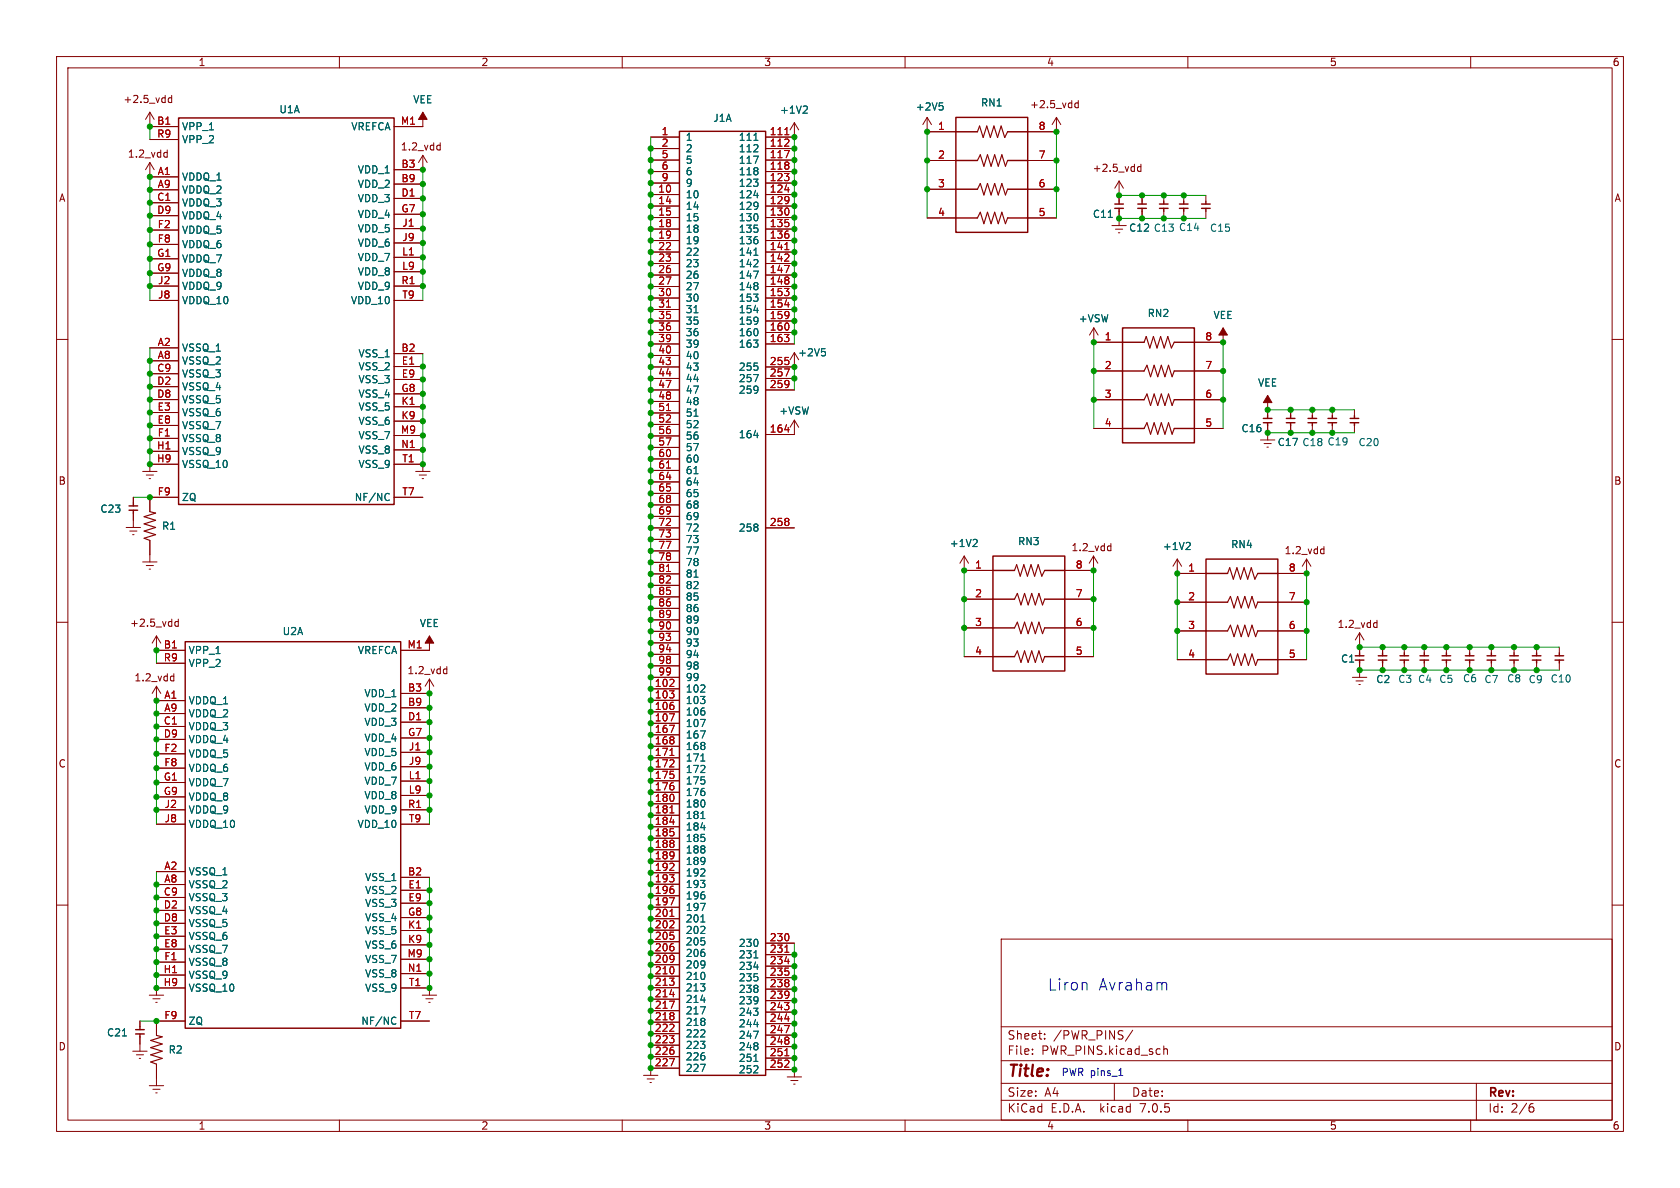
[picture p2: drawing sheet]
<svg xmlns="http://www.w3.org/2000/svg" width="297mm" height="210mm" viewBox="0 0 297 210" stroke-linecap="round" stroke-linejoin="round" font-family="sans-serif">
<g fill="none" stroke="#840000" stroke-width=".18">
<path d="M10 10h277v190h-277zM12 12h273v186h-273zM26.5 19.8v2.6h5.1M26.5 19.8l-.8 1.3M26.5 19.8l.8 1.3M30.4 16.9v1.2M30.4 17.3h-.4l-.3 .2 .2 .6h.5M60 10v2M74.8 19.8v2.6h-5.1M110 10v2M160 10v2M190.6 17.8v1.2"/>
<path d="M190.6 18.3l-.3-.1-.3 .2 .1 .6h.5M210 10v2M260 10v2M26.5 28.7v2.6h5.1M26.5 28.7l-.8 1.3M26.5 28.7l.8 1.3M26.5 33.6h5.1M26.5 35.8h5.1M26.5 38.1h5.1M26.5 24.7h5.1M29.2 26.9l.4 .1M29.6 26.5v1.3"/>
<path d="M29.6 27.7l-.4 .1M69.7 32.5h5.1M69.7 35.1h5.1M69.7 37.9h5.1M74.8 27.5v2.5h-5.1M74.8 27.5l-.8 1.2M74.8 27.5l.7 1.2M77.5 25.7h.3M77.8 25.2v1.3M77.8 26.5h-.3M115 24.2h5.1M115 34.4h5.1"/>
<path d="M115 26.3h5.1M115 28.3h5.1M115 30.3h5.1M115 32.4h5.1M115 36.4h5.1M115 38.5h5.1M135.4 34.4h5M135.4 26.3h5M135.4 28.3h5M135.4 30.3h5M135.4 32.4h5M135.4 36.4h5"/>
<path d="M135.4 38.5h5M140.4 21.7v2.5h-5M140.4 21.7l-.7 1.3M140.4 21.7l.8 1.3M163.9 20.8v2.5h5.1M163.9 28.4h5.1M163.9 33.5h5.1M163.9 38.5h5.1M163.9 20.8l-.8 1.2M163.9 20.8l.8 1.2M181.7 28.4h5.1M181.7 33.5h5.1"/>
<path d="M181.7 38.5h5.1M186.8 20.8v2.5h-5.1M186.8 20.8l-.8 1.2M186.8 20.8l.7 1.2M196.6 39.9h2.5M197.8 32v3.5M197.8 37.3v2.6M197.8 32l-.7 1.3M197.8 32l.8 1.3M201.7 29.5h-.4l-.2 .2 .1 .5h.5M201.7 29v1.3M201.9 34.5v1"/>
<path d="M201.9 37.3v1.3M205.7 34.5v1M205.7 37.3v1.3M209.3 34.5v1M209.3 37.3v1.3M213.2 34.5v1M213.2 37.3v1.3M10 60h2M26.5 40.7h5.1M26.5 43.2h5.1M26.5 45.7h5.1M26.5 48.3h5.1"/>
<path d="M26.5 50.6h5.1M26.5 53.1h5.1M69.7 40.4h5.1M69.7 50.6h5.1M69.7 53.1h5.1M69.7 43h5.1M69.7 45.5h5.1M69.7 48h5.1M115 40.5h5.1M115 42.5h5.1M115 44.6h5.1M115 46.6h5.1"/>
<path d="M115 48.6h5.1M115 50.6h5.1M115 52.7h5.1M115 54.7h5.1M115 56.7h5.1M115 58.8h5.1M135.4 40.5h5M135.4 42.5h5M135.4 44.6h5M135.4 46.6h5M135.4 48.6h5M135.4 50.6h5"/>
<path d="M135.4 52.7h5M135.4 54.7h5M135.4 56.7h5M135.4 58.8h5M193.4 58l-.8 1.2M193.4 58v2.5h5.1M193.4 58l.7 1.2M197.2 40.5h1.3M197.7 41.1h.3M216.2 58v2.5h-5M285 60h2M26.5 61.5h5.1"/>
<path d="M26.5 63.8h5.1M26.5 66.1h5.1M26.5 68.4h5.1M26.5 70.6h5.1M26.5 72.9h5.1M26.5 75.2h5.1M26.5 77.5h5.1M26.5 79.8h5.1M69.7 62.5h5.1M69.7 64.8h5.1M69.7 67.1h5.1M69.7 69.6h5.1"/>
<path d="M69.7 71.9h5.1M69.7 74.4h5.1M69.7 77h5.1M69.7 79.5h5.1M115 60.8h5.1M115 64.9h5.1M115 66.9h5.1M115 68.9h5.1M115 62.8h5.1M115 71h5.1M115 73h5.1M115 75h5.1"/>
<path d="M115 77.1h5.1M115 79.1h5.1M135.4 60.8h5M135.4 66.9h5M135.4 68.9h5M140.4 74.3v2.5h-5M140.4 62.3v2.6h-5M140.4 62.3l-.7 1.3M140.4 62.3l.8 1.3M140.4 74.3l-.7 1.2M140.4 74.3l.8 1.2M193.4 65.6h5.1"/>
<path d="M193.4 70.7h5.1M193.4 75.7h5.1M211.2 65.6h5M211.2 70.7h5M211.2 75.7h5M222.8 77.8h2.6M223.5 78.4h1.2M224 79h.2M224.1 69.9v3.5M224.1 75.2v2.6M228.2 72.4v1M228.2 75.2v1.3"/>
<path d="M232 72.4v1M232 75.2v1.3M235.5 72.4v1M235.5 75.2v1.3M239.4 72.4v1M239.4 75.2v1.3M22.3 93.2h2.5M22.9 93.9h1.3M23.4 94.5h.3M23.6 87.9v1M23.6 90.7v2.5M25.2 83.3h2.6"/>
<path d="M25.2 99.3h2.6M25.9 84h1.2M25.9 100h1.2M26.4 84.6h.2M26.5 95.5v3.8M31.6 82.1h-5.1v1.2M31.6 87.9h-5.1v2.5M69.7 82.1h5.1v1.2M69.7 87.9h5.1M73.5 83.3h2.5M74.1 84h1.3M74.6 84.6h.3"/>
<path d="M115 93.3h5.1M115 81.1h5.1M115 83.2h5.1M115 85.2h5.1M115 87.2h5.1M115 89.3h5.1M115 91.3h5.1M115 95.4h5.1M115 97.4h5.1M115 99.4h5.1M135.4 93.3h5M170.5 98.3v2.5h5"/>
<path d="M170.5 98.3l-.8 1.3M170.5 98.3l.7 1.3M193.3 98.3v2.5h-5.1M193.3 98.3l-.7 1.3M193.3 98.3l.8 1.3M196 96.5l.4 .1M196.4 97.3l-.4 .1M196.4 96.1v1.3M208.1 98.8v2.6h5.1M208.1 98.8l-.7 1.3M208.1 98.8l.8 1.3M231 98.8v2.6h-5.1"/>
<path d="M231 98.8l-.8 1.3M231 98.8l.7 1.3M233.7 97l.4 .1M234.1 96.6v1.3M234.1 97.8l-.4 .1M10 110h2M26.4 100.6h.2M27.7 112.4v2.6h5M27.7 117.2h5M27.7 112.4l-.8 1.3M27.7 112.4l.7 1.3M30.4 119.5l.3 .1"/>
<path d="M30.7 119.1v1.3M31.5 109.4v1.3M31.5 109.9h-.3l-.3 .2 .1 .6h.5M75.9 112.4v2.6h-5.1M78.6 118.2l.4 .1M79 117.8v1.3M79 119l-.4 .1M115 119.7h5.1M115 101.4h5.1M115 103.5h5.1M115 105.5h5.1M115 107.5h5.1"/>
<path d="M115 109.6h5.1M115 111.6h5.1M115 113.6h5.1M115 115.7h5.1M115 117.7h5.1M170.5 105.9h5M170.5 111h5M170.5 116.1h5M188.2 105.9h5.1M188.2 111h5.1M188.2 116.1h5.1M208.1 106.5h5.1"/>
<path d="M208.1 111.5h5.1M208.1 116.6h5.1M225.9 106.5h5.1M225.9 111.5h5.1M225.9 116.6h5.1M239.1 119.7h2.5M240.4 111.9v3.5M240.4 117.2v2.5M240.4 111.9l-.8 1.2M240.4 111.9l.7 1.2M243.1 110.1h.3M243.4 109.6v1.3"/>
<path d="M243.4 110.9h-.3M244.4 114.4v1M244.4 117.2v1.3M248.3 114.4v1M248.3 117.2v1.3M251.8 114.4v1M251.8 117.2v1.3M255.7 114.4v1M255.7 117.2v1.3M259.8 114.4v1M259.8 117.2v1.3M263.7 114.4v1"/>
<path d="M263.7 117.2v1.3M267.7 114.4v1M267.7 117.2v1.3M271.7 114.4v1M271.7 117.2v1.3M275.7 114.4v1M275.7 117.2v1.3M285 110h2M27.7 121.3v2.6h5M27.7 126.1h5M27.7 128.4h5M27.7 130.7h5"/>
<path d="M27.7 133.2h5M27.7 135.8h5M27.7 138.3h5M27.7 121.3l-.8 1.3M27.7 121.3l.7 1.3M30.7 120.3l-.3 .1M70.8 125.1h5.1M70.8 127.7h5.1M70.8 130.5h5.1M70.8 133h5.1M70.8 135.5h5.1M70.8 138.1h5.1"/>
<path d="M75.9 120v2.6h-5.1M75.9 120l-.7 1.3M75.9 120l.8 1.3M115 121.8h5.1M115 123.8h5.1M115 125.8h5.1M115 127.9h5.1M115 129.9h5.1M115 131.9h5.1M115 134h5.1M115 136h5.1M115 138h5.1"/>
<path d="M239.7 120.4h1.3M240.2 121h.3M10 160h2M27.7 154.1h5M27.7 156.4h5M27.7 158.6h5M27.7 140.9h5M27.7 143.2h5M27.7 145.7h5M70.8 155.1h5.1M70.8 157.4h5.1M70.8 159.7h5.1"/>
<path d="M70.8 143.2h5.1M70.8 145.7h5.1M70.8 140.6h5.1M115 140.1h5.1M115 142.1h5.1M115 144.1h5.1M115 146.2h5.1M115 148.2h5.1M115 150.2h5.1M115 152.2h5.1M115 154.3h5.1M115 156.3h5.1"/>
<path d="M115 158.3h5.1M285 160h2M26.4 175.9h2.5M27 176.6h1.3M27.5 177.2h.3M27.7 160.9h5M27.7 163.2h5M27.7 165.5h5M27.7 167.8h5M27.7 170.1h5M27.7 172.4h5M32.7 174.7h-5v1.2"/>
<path d="M70.8 174.7h5.1v1.2M70.8 162.2h5.1M70.8 164.5h5.1M70.8 167h5.1M70.8 169.6h5.1M70.8 172.1h5.1M74.7 175.9h2.5M75.3 176.6h1.3M75.8 177.2h.2M115 160.4h5.1M115 162.4h5.1M115 164.4h5.1"/>
<path d="M115 166.5h5.1M115 168.5h5.1M115 170.5h5.1M115 172.6h5.1M115 174.6h5.1M115 176.6h5.1M115 178.7h5.1M135.4 166.7h5M135.4 168.8h5M135.4 170.8h5M135.4 172.8h5M135.4 174.9h5"/>
<path d="M135.4 176.9h5M135.4 178.9h5M177 166h108v32h-108zM23.5 185.8h2.5M24.1 186.5h1.3M24.6 187.1h.3M24.7 180.5v1M24.7 183.3v2.5M26.4 191.9h2.5M27 192.6h1.3M27.5 193.2h.3M27.7 188.1v3.8"/>
<path d="M32.7 180.5h-5v2.5M60 198v2M70.8 180.5h5.1M110 198v2M113.8 190.1h2.5M114.4 190.7h1.3M114.9 191.4h.3M115 180.7h5.1M115 182.7h5.1M115 184.8h5.1M115 186.8h5.1M120.1 188.8h-5.1v1.3"/>
<path d="M135.4 180.9h5M135.4 183h5M135.4 185h5M135.4 187h5M135.4 189.1h5M139.2 190.4h2.5M139.8 191h1.3M140.3 191.6h.3M140.4 189.1v1.3M160 198v2M177 194.5h108M177 191.5h108"/>
<path d="M177 187.5h108M177 181.5h108M182.5 186.3v.1M182.5 185.5v.1M184.7 183.6v.1M184.7 182.8v.1M197 191.5v3M200.2 182.1l-1.2 2M205.7 184.9v1.5M205.7 185.5l.3-.1 .3 .1 .1 .9M210 198v2M260 198v2"/>
<path d="M261 191.5v6.5M270.5 195.7h.4l.3 .3-.2 .5h-.5M271 195.1l-.5 .1"/>
</g>
<g fill="none" stroke="#840000" stroke-width=".25">
<path d="M31.6 20.9h38.1v68.3h-38.1zM120.1 23.2h15.3v166.9h-15.3zM169 20.8h12.7v20.3h-12.7zM169 23.3h3.8M169 28.4h3.8M169 33.5h3.8M169 38.5h3.8M178.1 23.3h3.6M178.1 28.4h3.6M178.1 33.5h3.6M178.1 38.5h3.6M197.1 36.1h1.5"/>
<path d="M197.1 36.8h1.5M197.8 35.6v.5M197.8 36.8v.5M201.1 36.1h1.6M201.1 36.8h1.6M201.9 35.6v.5M201.9 36.8v.5M205 36.1h1.5M205 36.8h1.5M205.7 35.6v.5M205.7 36.8v.5M208.5 36.1h1.5"/>
<path d="M208.5 36.8h1.5M209.3 35.6v.5M209.3 36.8v.5M212.4 36.1h1.5M212.4 36.8h1.5M213.2 35.6v.5M213.2 36.8v.5M198.5 58h12.7v20.3h-12.7zM198.5 60.5h3.8M198.5 65.6h3.8M198.5 70.7h3.8M198.5 75.7h3.8"/>
<path d="M207.6 60.5h3.6M207.6 65.6h3.6M207.6 70.7h3.6M207.6 75.7h3.6M223.3 74h1.6M223.3 74.7h1.6M224.1 73.5v.5M224.1 74.7v.5M227.4 74h1.5M227.4 74.7h1.5M228.2 73.5v.5M228.2 74.7v.5"/>
<path d="M231.2 74h1.6M231.2 74.7h1.6M232 73.5v.5M232 74.7v.5M234.8 74h1.5M234.8 74.7h1.5M235.5 73.5v.5M235.5 74.7v.5M238.7 74h1.5M238.7 74.7h1.5M239.4 73.5v.5M239.4 74.7v.5"/>
<path d="M22.8 89.4h1.5M22.8 90.2h1.5M23.6 88.9v.5M23.6 90.2v.5M175.5 98.3h12.7v20.3h-12.7zM213.2 98.8h12.7v20.4h-12.7zM32.7 113.4h38.1v68.4h-38.1zM175.5 100.8h3.8M175.5 105.9h3.8M175.5 111h3.8M175.5 116.1h3.8M184.7 100.8h3.5"/>
<path d="M184.7 105.9h3.5M184.7 111h3.5M184.7 116.1h3.5M213.2 101.4h3.8M213.2 106.5h3.8M213.2 111.5h3.8M213.2 116.6h3.8M222.4 101.4h3.5M222.4 106.5h3.5M222.4 111.5h3.5M222.4 116.6h3.5M239.6 115.9h1.5"/>
<path d="M239.6 116.7h1.5M240.4 115.4v.5M240.4 116.7v.5M243.7 115.9h1.5M243.7 116.7h1.5M244.4 115.4v.5M244.4 116.7v.5M247.5 115.9h1.5M247.5 116.7h1.5M248.3 115.4v.5M248.3 116.7v.5M251 115.9h1.6"/>
<path d="M251 116.7h1.6M251.8 115.4v.5M251.8 116.7v.5M254.9 115.9h1.6M254.9 116.7h1.6M255.7 115.4v.5M255.7 116.7v.5M259.1 115.9h1.5M259.1 116.7h1.5M259.8 115.4v.5M259.8 116.7v.5M262.9 115.9h1.5"/>
<path d="M262.9 116.7h1.5M263.7 115.4v.5M263.7 116.7v.5M266.9 115.9h1.5M266.9 116.7h1.5M267.7 115.4v.5M267.7 116.7v.5M270.9 115.9h1.5M270.9 116.7h1.5M271.7 115.4v.5M271.7 116.7v.5M274.9 115.9h1.5"/>
<path d="M274.9 116.7h1.5M275.7 115.4v.5M275.7 116.7v.5M24 182h1.5M24 182.8h1.5M24.7 181.5v.5M24.7 182.8v.5"/>
</g>
<g fill="none" stroke="#840000" stroke-width=".2">
<path d="M172.8 23.3l.4-1 .6 2 .6-2 .7 2 .6-2 .7 2 .6-2 .6 2 .5-1M172.8 28.4l.5-1 .6 2 .7-2 .6 2 .6-2 .7 2 .6-2 .6 2 .4-1M172.8 33.5l.5-1.1 .6 2.1 .7-2.1 .6 2.1 .6-2.1 .7 2.1 .6-2.1 .6 2.1 .4-1M172.8 38.5l.5-1 .6 2 .7-2 .6 2 .6-2 .7 2 .6-2 .6 2 .4-1M202.3 60.5l.3-1 .7 2 .6-2 .6 2 .7-2 .6 2 .7-2 .6 2 .5-1M202.3 65.6l.5-1 .6 2 .6-2 .7 2 .6-2 .6 2 .7-2 .6 2 .4-1M202.3 70.7l.5-1.1 .6 2.1 .6-2.1 .7 2.1 .6-2.1 .6 2.1 .7-2.1 .6 2.1 .4-1M202.3 75.7l.5-1 .6 2.1 .6-2.1 .7 2.1 .6-2.1 .6 2.1 .7-2.1 .6 2.1 .4-1.1M26.5 90.4l1 .3-2 .6 2 .7-2 .6 2 .6-2 .7 2 .6-2 .6 1 .4M179.3 100.8l.4-1 .7 2.1 .6-2.1 .6 2.1 .7-2.1 .6 2.1 .6-2.1 .7 2.1 .5-1.1M179.3 105.9l.6-1 .6 2 .6-2 .7 2 .6-2 .6 2 .7-2 .6 2 .4-1M179.3 111l.6-1 .6 2 .6-2 .7 2 .6-2 .6 2 .7-2 .6 2 .4-1"/>
<path d="M179.3 116.1l.6-1 .6 2 .6-2 .7 2 .6-2 .6 2 .7-2 .6 2 .4-1M217 101.4l.4-1 .6 2 .7-2 .6 2 .6-2 .7 2 .6-2 .6 2 .6-1M217 106.5l.5-1.1 .7 2.1 .6-2.1 .6 2.1 .7-2.1 .6 2.1 .6-2.1 .7 2.1 .4-1M217 111.5l.5-1 .7 2 .6-2 .6 2 .7-2 .6 2 .6-2 .7 2 .4-1M217 116.6l.5-1 .7 2 .6-2 .6 2 .7-2 .6 2 .6-2 .7 2 .4-1M27.7 183l1 .3-2.1 .6 2.1 .7-2.1 .6 2.1 .6-2.1 .7 2.1 .6-2.1 .6 1.1 .4"/>
</g>
<g fill="#840000" stroke="#840000" stroke-width=".18">
<path d="M75.9 112.4l.8 1.3h-1.5z"/>
<path d="M74.8 19.8l.7 1.3h-1.5z"/>
<path d="M216.2 58l.8 1.2h-1.5z"/>
<path d="M224.1 69.9l.8 1.3h-1.6z"/>
</g>
<g fill="none" stroke="#006464" stroke-width=".18">
<path d="M142.5 18.7l.2 .3v.3l-.8 .7h.8M166.1 18.2h.6M166.5 18.7l.2 .2v.3l-.2 .3M133.3 24.8h.7M122.7 55.3h.7M133.3 45.1h.7M122.7 73.6h.7M145.3 61.6h.6M145.7 62.1l.2 .3v.3l-.2 .2M68.6 87.2l.2 .1M68.8 88.4l-.2 .1M122.7 83.7h.7"/>
<path d="M172.5 95.3l.3 .3-.1 .3-.7 .7h.8M210.2 95.9l.2 .2v.3l-.8 .8h.8M122.7 102h.7M123.8 122.3h.8M123.8 127.2h.9l-.6 1.2M123.8 129.2h.9l-.6 1.3M123.8 136.6h.8M123.9 134.5h.7M124.6 121.2v.4M124.6 135.4v.4M123.8 154.9h.8M123.8 159.7h.9l-.6 1.3"/>
<path d="M123.9 144.7h.7M123.9 146.3h.8M124.6 153.7v.4M69.7 179.8l.3 .1M123.8 165h.8M123.8 178h.9l-.6 1.2M123.9 163h.7M123.9 176.8h.8M124.6 163.9v.4M133.3 169.3h.7M70 181l-.3 .1M123.8 183.3h.8"/>
<path d="M123.8 188.1h.9l-.6 1.3M124.6 182.2v.4M133.3 187.6h.7"/>
</g>
<path d="M138.7 23.8h.8M117.8 54.3h.7M138.7 44.1h.8M117.8 72.6h.7M117.8 82.7h.7M117.8 101h.7M118.4 133.5h.7M118.4 143.7h.7M118.4 162h.7M138.7 168.3h.8M138.7 186.6h.8" fill="none" stroke="#a90000" stroke-width=".18"/>
<path d="M192.1 173.8l.1 1.2M206 173.7l.3 .3v1M197.8 190.1h.7" fill="none" stroke="#0000c2" stroke-width=".18"/>
<g fill="none" stroke="#009600" stroke-width=".18">
<path d="M26.5 22.4v2.3M26.5 31.3v21.8M74.8 30v23.1M115 24.2v164.6M140.4 24.2v36.6M163.9 23.3v15.2M186.8 23.3v15.2M197.8 34.5h15.4M197.8 38.6h15.4M26.5 61.5v20.6M74.8 62.5v19.6M140.4 64.9v4"/>
<path d="M193.4 60.5v15.2M216.2 60.5v15.2M224.1 72.4h15.3M224.1 76.5h15.3M23.6 87.9h2.9M27.7 115v2.2M170.5 100.8v15.3M193.3 100.8v15.3M208.1 101.4v15.2M231 101.4v15.2M240.4 118.5h35.3M240.4 114.4h35.3"/>
<path d="M27.7 123.9v21.8M75.9 122.6v23.1M27.7 154.1v20.6M75.9 155.1v19.6M140.4 166.7v22.4M24.7 180.5h3"/>
</g>
<g fill="#009600" stroke="#009600" stroke-width=".18">
<circle cx="74.8" cy="69.6" r=".46"/>
<circle cx="74.8" cy="74.4" r=".46"/>
<circle cx="74.8" cy="71.9" r=".46"/>
<circle cx="115" cy="46.6" r=".46"/>
<circle cx="74.8" cy="45.5" r=".46"/>
<circle cx="74.8" cy="48" r=".46"/>
<circle cx="74.8" cy="50.6" r=".46"/>
<circle cx="74.8" cy="32.5" r=".46"/>
<circle cx="74.8" cy="30" r=".46"/>
<circle cx="74.8" cy="35.1" r=".46"/>
<circle cx="74.8" cy="67.1" r=".46"/>
<circle cx="115" cy="60.8" r=".46"/>
<circle cx="74.8" cy="64.8" r=".46"/>
<circle cx="115" cy="48.6" r=".46"/>
<circle cx="115" cy="66.9" r=".46"/>
<circle cx="115" cy="58.8" r=".46"/>
<circle cx="115" cy="54.7" r=".46"/>
<circle cx="115" cy="64.9" r=".46"/>
<circle cx="115" cy="75" r=".46"/>
<circle cx="115" cy="71" r=".46"/>
<circle cx="115" cy="77.1" r=".46"/>
<circle cx="115" cy="79.1" r=".46"/>
<circle cx="74.8" cy="40.4" r=".46"/>
<circle cx="74.8" cy="37.9" r=".46"/>
<circle cx="74.8" cy="43" r=".46"/>
<circle cx="74.8" cy="79.5" r=".46"/>
<circle cx="74.8" cy="77" r=".46"/>
<circle cx="74.8" cy="82.1" r=".46"/>
<circle cx="26.5" cy="45.7" r=".46"/>
<circle cx="26.5" cy="43.2" r=".46"/>
<circle cx="26.5" cy="40.7" r=".46"/>
<circle cx="26.5" cy="33.6" r=".46"/>
<circle cx="26.5" cy="35.8" r=".46"/>
<circle cx="26.5" cy="38.1" r=".46"/>
<circle cx="26.5" cy="48.3" r=".46"/>
<circle cx="26.5" cy="50.6" r=".46"/>
<circle cx="26.5" cy="31.3" r=".46"/>
<circle cx="26.5" cy="22.4" r=".46"/>
<circle cx="27.7" cy="126.1" r=".46"/>
<circle cx="27.7" cy="115" r=".46"/>
<circle cx="27.7" cy="123.9" r=".46"/>
<circle cx="27.7" cy="135.8" r=".46"/>
<circle cx="27.7" cy="140.9" r=".46"/>
<circle cx="27.7" cy="138.3" r=".46"/>
<circle cx="27.7" cy="128.4" r=".46"/>
<circle cx="27.7" cy="133.2" r=".46"/>
<circle cx="27.7" cy="130.7" r=".46"/>
<circle cx="27.7" cy="143.2" r=".46"/>
<circle cx="27.7" cy="167.8" r=".46"/>
<circle cx="26.5" cy="77.5" r=".46"/>
<circle cx="26.5" cy="79.8" r=".46"/>
<circle cx="26.5" cy="82.1" r=".46"/>
<circle cx="26.5" cy="75.2" r=".46"/>
<circle cx="26.5" cy="72.9" r=".46"/>
<circle cx="26.5" cy="70.6" r=".46"/>
<circle cx="26.5" cy="63.8" r=".46"/>
<circle cx="26.5" cy="66.1" r=".46"/>
<circle cx="26.5" cy="68.4" r=".46"/>
<circle cx="26.5" cy="87.9" r=".46"/>
<circle cx="27.7" cy="160.9" r=".46"/>
<circle cx="27.7" cy="158.6" r=".46"/>
<circle cx="27.7" cy="156.4" r=".46"/>
<circle cx="27.7" cy="163.2" r=".46"/>
<circle cx="27.7" cy="165.5" r=".46"/>
<circle cx="27.7" cy="172.4" r=".46"/>
<circle cx="27.7" cy="170.1" r=".46"/>
<circle cx="27.7" cy="174.7" r=".46"/>
<circle cx="27.7" cy="180.5" r=".46"/>
<circle cx="205.7" cy="38.6" r=".46"/>
<circle cx="205.7" cy="34.5" r=".46"/>
<circle cx="201.9" cy="34.5" r=".46"/>
<circle cx="209.3" cy="34.5" r=".46"/>
<circle cx="209.3" cy="38.6" r=".46"/>
<circle cx="201.9" cy="38.6" r=".46"/>
<circle cx="197.8" cy="38.6" r=".46"/>
<circle cx="186.8" cy="23.3" r=".46"/>
<circle cx="186.8" cy="33.5" r=".46"/>
<circle cx="186.8" cy="28.4" r=".46"/>
<circle cx="197.8" cy="34.5" r=".46"/>
<circle cx="115" cy="52.7" r=".46"/>
<circle cx="115" cy="56.7" r=".46"/>
<circle cx="115" cy="68.9" r=".46"/>
<circle cx="115" cy="62.8" r=".46"/>
<circle cx="140.4" cy="46.6" r=".46"/>
<circle cx="140.4" cy="34.4" r=".46"/>
<circle cx="140.4" cy="44.6" r=".46"/>
<circle cx="140.4" cy="42.5" r=".46"/>
<circle cx="140.4" cy="24.2" r=".46"/>
<circle cx="140.4" cy="50.6" r=".46"/>
<circle cx="115" cy="44.6" r=".46"/>
<circle cx="115" cy="36.4" r=".46"/>
<circle cx="115" cy="50.6" r=".46"/>
<circle cx="115" cy="38.5" r=".46"/>
<circle cx="115" cy="83.2" r=".46"/>
<circle cx="115" cy="81.1" r=".46"/>
<circle cx="163.9" cy="33.5" r=".46"/>
<circle cx="163.9" cy="23.3" r=".46"/>
<circle cx="163.9" cy="28.4" r=".46"/>
<circle cx="115" cy="73" r=".46"/>
<circle cx="193.3" cy="100.8" r=".46"/>
<circle cx="193.3" cy="111" r=".46"/>
<circle cx="193.3" cy="105.9" r=".46"/>
<circle cx="231" cy="101.4" r=".46"/>
<circle cx="231" cy="106.5" r=".46"/>
<circle cx="231" cy="111.5" r=".46"/>
<circle cx="208.1" cy="106.5" r=".46"/>
<circle cx="208.1" cy="101.4" r=".46"/>
<circle cx="208.1" cy="111.5" r=".46"/>
<circle cx="244.4" cy="118.5" r=".46"/>
<circle cx="240.4" cy="118.5" r=".46"/>
<circle cx="240.4" cy="114.4" r=".46"/>
<circle cx="140.4" cy="40.5" r=".46"/>
<circle cx="140.4" cy="48.6" r=".46"/>
<circle cx="140.4" cy="56.7" r=".46"/>
<circle cx="140.4" cy="66.9" r=".46"/>
<circle cx="140.4" cy="54.7" r=".46"/>
<circle cx="140.4" cy="52.7" r=".46"/>
<circle cx="115" cy="117.7" r=".46"/>
<circle cx="115" cy="115.7" r=".46"/>
<circle cx="115" cy="85.2" r=".46"/>
<circle cx="115" cy="97.4" r=".46"/>
<circle cx="115" cy="93.3" r=".46"/>
<circle cx="115" cy="95.4" r=".46"/>
<circle cx="115" cy="113.6" r=".46"/>
<circle cx="115" cy="111.6" r=".46"/>
<circle cx="115" cy="101.4" r=".46"/>
<circle cx="115" cy="99.4" r=".46"/>
<circle cx="115" cy="103.5" r=".46"/>
<circle cx="170.5" cy="100.8" r=".46"/>
<circle cx="170.5" cy="105.9" r=".46"/>
<circle cx="170.5" cy="111" r=".46"/>
<circle cx="140.4" cy="64.9" r=".46"/>
<circle cx="140.4" cy="58.8" r=".46"/>
<circle cx="115" cy="109.6" r=".46"/>
<circle cx="115" cy="105.5" r=".46"/>
<circle cx="115" cy="107.5" r=".46"/>
<circle cx="115" cy="87.2" r=".46"/>
<circle cx="115" cy="91.3" r=".46"/>
<circle cx="115" cy="89.3" r=".46"/>
<circle cx="244.4" cy="114.4" r=".46"/>
<circle cx="248.3" cy="114.4" r=".46"/>
<circle cx="271.7" cy="114.4" r=".46"/>
<circle cx="271.7" cy="118.5" r=".46"/>
<circle cx="248.3" cy="118.5" r=".46"/>
<circle cx="251.8" cy="118.5" r=".46"/>
<circle cx="259.8" cy="114.4" r=".46"/>
<circle cx="259.8" cy="118.5" r=".46"/>
<circle cx="251.8" cy="114.4" r=".46"/>
<circle cx="255.7" cy="114.4" r=".46"/>
<circle cx="255.7" cy="118.5" r=".46"/>
<circle cx="263.7" cy="118.5" r=".46"/>
<circle cx="263.7" cy="114.4" r=".46"/>
<circle cx="267.7" cy="118.5" r=".46"/>
<circle cx="267.7" cy="114.4" r=".46"/>
<circle cx="115" cy="40.5" r=".46"/>
<circle cx="115" cy="34.4" r=".46"/>
<circle cx="140.4" cy="30.3" r=".46"/>
<circle cx="140.4" cy="28.3" r=".46"/>
<circle cx="140.4" cy="26.3" r=".46"/>
<circle cx="140.4" cy="36.4" r=".46"/>
<circle cx="140.4" cy="32.4" r=".46"/>
<circle cx="140.4" cy="38.5" r=".46"/>
<circle cx="115" cy="30.3" r=".46"/>
<circle cx="115" cy="32.4" r=".46"/>
<circle cx="115" cy="28.3" r=".46"/>
<circle cx="115" cy="26.3" r=".46"/>
<circle cx="115" cy="42.5" r=".46"/>
<circle cx="193.4" cy="60.5" r=".46"/>
<circle cx="193.4" cy="65.6" r=".46"/>
<circle cx="193.4" cy="70.7" r=".46"/>
<circle cx="232" cy="72.4" r=".46"/>
<circle cx="228.2" cy="72.4" r=".46"/>
<circle cx="228.2" cy="76.5" r=".46"/>
<circle cx="216.2" cy="70.7" r=".46"/>
<circle cx="216.2" cy="65.6" r=".46"/>
<circle cx="216.2" cy="60.5" r=".46"/>
<circle cx="235.5" cy="76.5" r=".46"/>
<circle cx="232" cy="76.5" r=".46"/>
<circle cx="235.5" cy="72.4" r=".46"/>
<circle cx="224.1" cy="76.5" r=".46"/>
<circle cx="224.1" cy="72.4" r=".46"/>
<circle cx="75.9" cy="172.1" r=".46"/>
<circle cx="75.9" cy="174.7" r=".46"/>
<circle cx="115" cy="119.7" r=".46"/>
<circle cx="115" cy="121.8" r=".46"/>
<circle cx="75.9" cy="122.6" r=".46"/>
<circle cx="75.9" cy="127.7" r=".46"/>
<circle cx="75.9" cy="125.1" r=".46"/>
<circle cx="75.9" cy="162.2" r=".46"/>
<circle cx="75.9" cy="157.4" r=".46"/>
<circle cx="75.9" cy="159.7" r=".46"/>
<circle cx="75.9" cy="133" r=".46"/>
<circle cx="75.9" cy="135.5" r=".46"/>
<circle cx="75.9" cy="130.5" r=".46"/>
<circle cx="75.9" cy="143.2" r=".46"/>
<circle cx="75.9" cy="138.1" r=".46"/>
<circle cx="75.9" cy="140.6" r=".46"/>
<circle cx="75.9" cy="167" r=".46"/>
<circle cx="75.9" cy="169.6" r=".46"/>
<circle cx="75.9" cy="164.5" r=".46"/>
<circle cx="115" cy="123.8" r=".46"/>
<circle cx="115" cy="125.8" r=".46"/>
<circle cx="115" cy="127.9" r=".46"/>
<circle cx="115" cy="138" r=".46"/>
<circle cx="115" cy="136" r=".46"/>
<circle cx="115" cy="148.2" r=".46"/>
<circle cx="115" cy="146.2" r=".46"/>
<circle cx="115" cy="152.2" r=".46"/>
<circle cx="115" cy="156.3" r=".46"/>
<circle cx="115" cy="150.2" r=".46"/>
<circle cx="115" cy="154.3" r=".46"/>
<circle cx="115" cy="158.3" r=".46"/>
<circle cx="115" cy="162.4" r=".46"/>
<circle cx="115" cy="160.4" r=".46"/>
<circle cx="115" cy="140.1" r=".46"/>
<circle cx="115" cy="144.1" r=".46"/>
<circle cx="115" cy="142.1" r=".46"/>
<circle cx="115" cy="134" r=".46"/>
<circle cx="115" cy="129.9" r=".46"/>
<circle cx="115" cy="131.9" r=".46"/>
<circle cx="140.4" cy="180.9" r=".46"/>
<circle cx="140.4" cy="183" r=".46"/>
<circle cx="140.4" cy="172.8" r=".46"/>
<circle cx="140.4" cy="174.9" r=".46"/>
<circle cx="140.4" cy="170.8" r=".46"/>
<circle cx="140.4" cy="168.8" r=".46"/>
<circle cx="140.4" cy="187" r=".46"/>
<circle cx="140.4" cy="185" r=".46"/>
<circle cx="140.4" cy="189.1" r=".46"/>
<circle cx="140.4" cy="178.9" r=".46"/>
<circle cx="140.4" cy="176.9" r=".46"/>
<circle cx="115" cy="172.6" r=".46"/>
<circle cx="115" cy="168.5" r=".46"/>
<circle cx="115" cy="170.5" r=".46"/>
<circle cx="115" cy="186.8" r=".46"/>
<circle cx="115" cy="188.8" r=".46"/>
<circle cx="115" cy="184.8" r=".46"/>
<circle cx="115" cy="182.7" r=".46"/>
<circle cx="115" cy="178.7" r=".46"/>
<circle cx="115" cy="180.7" r=".46"/>
<circle cx="115" cy="174.6" r=".46"/>
<circle cx="115" cy="176.6" r=".46"/>
<circle cx="115" cy="164.4" r=".46"/>
<circle cx="115" cy="166.5" r=".46"/>
</g>
<g font-size="2.8" fill="#0000c2">
<text x="185.1" y="175.3">Liron</text>
<text x="194" y="175.3">Avraham</text>
</g>
<text font-size="2.8" fill="#840000" x="178" y="190.8">Title:</text>
<g font-size="2.1" fill="#840000">
<text x="178" y="183.9">Sheet:</text>
<text x="186.2" y="183.9">/PWR_PINS/</text>
<text x="178" y="186.6">File:</text>
<text x="184" y="186.6">PWR_PINS.kicad_sch</text>
<text x="178" y="196.8">KiCad</text>
<text x="178" y="194">Size:</text>
<text x="184.6" y="194">A4</text>
<text x="185.7" y="196.8">E.D.A.</text>
<text x="194.4" y="196.8">kicad</text>
<text x="200" y="194">Date:</text>
<text x="201.5" y="196.8">7.0.5</text>
<text x="263" y="194.2">Rev:</text>
<text x="263" y="196.8">Id:</text>
<text x="267" y="196.8">2/6</text>
</g>
<g font-size="1.8" fill="#840000">
<text x="35" y="11.8">1</text>
<text x="85" y="11.8">2</text>
<text x="135" y="11.8">3</text>
<text x="185" y="11.8">4</text>
<text x="235" y="11.8">5</text>
<text x="285" y="11.8">6</text>
<text x="21.8" y="18.4">+2.5_vdd</text>
<text x="182" y="19.3">+2.5_vdd</text>
<text x="22.5" y="28">1.2_vdd</text>
<text x="70.8" y="26.8">1.2_vdd</text>
<text x="10.4" y="35.8">A</text>
<text x="193.1" y="30.6">+2.5_vdd</text>
<text x="285.4" y="35.8">A</text>
<text x="10.3" y="85.8">B</text>
<text x="285.3" y="85.8">B</text>
<text x="189.4" y="97.6">1.2_vdd</text>
<text x="227" y="98.1">1.2_vdd</text>
<text x="22.9" y="111">+2.5_vdd</text>
<text x="236.4" y="111.2">1.2_vdd</text>
<text x="72" y="119.3">1.2_vdd</text>
<text x="23.7" y="120.6">1.2_vdd</text>
<text x="10.3" y="135.8">C</text>
<text x="285.3" y="135.8">C</text>
<text x="10.3" y="185.8">D</text>
<text x="285.3" y="185.8">D</text>
<text x="35" y="199.8">1</text>
<text x="85" y="199.8">2</text>
<text x="135" y="199.8">3</text>
<text x="185" y="199.8">4</text>
<text x="235" y="199.8">5</text>
<text x="285" y="199.8">6</text>
</g>
<g font-size="1.8" fill="#a90000">
<text x="27.7" y="22.1">B1</text>
<text x="70.8" y="22.1">M1</text>
<text x="116.9" y="24">1</text>
<text x="136" y="24">111</text>
<text x="165.8" y="23">1</text>
<text x="183.6" y="23">8</text>
<text x="27.7" y="24.4">R9</text>
<text x="70.9" y="29.7">B3</text>
<text x="116.9" y="26">2</text>
<text x="116.9" y="28">5</text>
<text x="136" y="26">112</text>
<text x="136" y="28">117</text>
<text x="165.8" y="28.1">2</text>
<text x="183.6" y="28.1">7</text>
<text x="27.7" y="35.6">C1</text>
<text x="27.8" y="31">A1</text>
<text x="27.8" y="33.3">A9</text>
<text x="70.9" y="32.3">B9</text>
<text x="70.9" y="34.8">D1</text>
<text x="116.3" y="34.1">10</text>
<text x="116.9" y="30.1">6</text>
<text x="116.9" y="32.1">9</text>
<text x="136" y="30.1">118</text>
<text x="136" y="32.1">123</text>
<text x="136" y="34.1">124</text>
<text x="165.8" y="33.2">3</text>
<text x="183.6" y="33.2">6</text>
<text x="27.7" y="37.9">D9</text>
<text x="27.8" y="40.4">F2</text>
<text x="70.9" y="37.6">G7</text>
<text x="71.1" y="40.2">J1</text>
<text x="116.3" y="36.2">14</text>
<text x="116.3" y="38.2">15</text>
<text x="116.3" y="40.2">18</text>
<text x="136" y="36.2">129</text>
<text x="136" y="38.2">130</text>
<text x="136" y="40.2">135</text>
<text x="165.8" y="38.3">4</text>
<text x="183.6" y="38.3">5</text>
<text x="27.7" y="45.5">G1</text>
<text x="27.8" y="43">F8</text>
<text x="71" y="45.2">L1</text>
<text x="71" y="47.8">L9</text>
<text x="71.1" y="42.7">J9</text>
<text x="116.3" y="42.3">19</text>
<text x="116.3" y="44.3">22</text>
<text x="116.3" y="46.3">23</text>
<text x="136" y="42.3">136</text>
<text x="136" y="44.3">141</text>
<text x="136" y="46.3">142</text>
<text x="27.7" y="48">G9</text>
<text x="27.9" y="50.3">J2</text>
<text x="27.9" y="52.9">J8</text>
<text x="70.9" y="50.3">R1</text>
<text x="71.1" y="52.9">T9</text>
<text x="116.3" y="48.4">26</text>
<text x="116.3" y="50.4">27</text>
<text x="116.3" y="52.4">30</text>
<text x="136" y="48.4">147</text>
<text x="136" y="50.4">148</text>
<text x="136" y="52.4">153</text>
<text x="116.3" y="54.5">31</text>
<text x="116.3" y="56.5">35</text>
<text x="116.3" y="58.5">36</text>
<text x="136" y="54.5">154</text>
<text x="136" y="56.5">159</text>
<text x="136" y="58.5">160</text>
<text x="27.7" y="65.8">C9</text>
<text x="27.8" y="61.2">A2</text>
<text x="27.8" y="63.5">A8</text>
<text x="70.9" y="62.3">B2</text>
<text x="71" y="64.5">E1</text>
<text x="116.3" y="60.6">39</text>
<text x="116.3" y="62.6">40</text>
<text x="116.3" y="64.6">43</text>
<text x="136" y="60.6">163</text>
<text x="136" y="64.6">255</text>
<text x="195.2" y="60.2">1</text>
<text x="195.2" y="65.3">2</text>
<text x="213" y="65.3">7</text>
<text x="213" y="60.2">8</text>
<text x="27.7" y="68.1">D2</text>
<text x="27.7" y="70.4">D8</text>
<text x="70.9" y="69.4">G8</text>
<text x="70.9" y="71.7">K1</text>
<text x="71" y="66.8">E9</text>
<text x="116.3" y="66.6">44</text>
<text x="116.3" y="68.7">47</text>
<text x="116.3" y="70.7">48</text>
<text x="136" y="66.6">257</text>
<text x="136" y="68.7">259</text>
<text x="195.2" y="70.4">3</text>
<text x="213" y="70.4">6</text>
<text x="27.8" y="72.7">E3</text>
<text x="27.8" y="75">E8</text>
<text x="27.8" y="77.2">F1</text>
<text x="70.8" y="76.7">M9</text>
<text x="70.9" y="74.2">K9</text>
<text x="116.3" y="72.7">51</text>
<text x="116.3" y="74.8">52</text>
<text x="116.3" y="76.8">56</text>
<text x="136" y="76.6">164</text>
<text x="195.2" y="75.5">4</text>
<text x="213" y="75.5">5</text>
<text x="27.7" y="79.5">H1</text>
<text x="27.7" y="81.8">H9</text>
<text x="70.9" y="79.3">N1</text>
<text x="71.1" y="81.8">T1</text>
<text x="116.3" y="78.8">57</text>
<text x="116.3" y="80.9">60</text>
<text x="116.3" y="82.9">61</text>
<text x="27.8" y="87.7">F9</text>
<text x="71.1" y="87.7">T7</text>
<text x="116.3" y="84.9">64</text>
<text x="116.3" y="87">65</text>
<text x="116.3" y="89">68</text>
<text x="116.3" y="91">69</text>
<text x="116.3" y="93.1">72</text>
<text x="116.3" y="95.1">73</text>
<text x="136" y="93.1">258</text>
<text x="116.3" y="97.1">77</text>
<text x="116.3" y="99.2">78</text>
<text x="116.3" y="101.2">81</text>
<text x="172.3" y="100.6">1</text>
<text x="190.1" y="100.6">8</text>
<text x="210" y="101.1">1</text>
<text x="227.8" y="101.1">8</text>
<text x="116.3" y="103.2">82</text>
<text x="116.3" y="105.3">85</text>
<text x="116.3" y="107.3">86</text>
<text x="172.3" y="105.7">2</text>
<text x="190.1" y="105.7">7</text>
<text x="210" y="106.2">2</text>
<text x="227.8" y="106.2">7</text>
<text x="116.3" y="109.3">89</text>
<text x="116.3" y="111.4">90</text>
<text x="116.3" y="113.4">93</text>
<text x="172.3" y="110.7">3</text>
<text x="190.1" y="110.7">6</text>
<text x="210" y="111.3">3</text>
<text x="227.8" y="111.3">6</text>
<text x="28.9" y="114.7">B1</text>
<text x="28.9" y="117">R9</text>
<text x="72" y="114.7">M1</text>
<text x="116.3" y="115.4">94</text>
<text x="116.3" y="117.4">98</text>
<text x="116.3" y="119.5">99</text>
<text x="172.3" y="115.8">4</text>
<text x="190.1" y="115.8">5</text>
<text x="210" y="116.4">4</text>
<text x="227.8" y="116.4">5</text>
<text x="29" y="123.6">A1</text>
<text x="29" y="125.9">A9</text>
<text x="72.1" y="122.3">B3</text>
<text x="72.1" y="124.9">B9</text>
<text x="115.7" y="121.5">102</text>
<text x="115.7" y="123.5">103</text>
<text x="115.7" y="125.6">106</text>
<text x="28.9" y="128.2">C1</text>
<text x="28.9" y="130.5">D9</text>
<text x="72.1" y="127.4">D1</text>
<text x="72.1" y="130.2">G7</text>
<text x="115.7" y="127.6">107</text>
<text x="115.7" y="129.6">167</text>
<text x="115.7" y="131.7">168</text>
<text x="29" y="133">F2</text>
<text x="29" y="135.5">F8</text>
<text x="72.2" y="137.8">L1</text>
<text x="72.2" y="132.7">J1</text>
<text x="72.2" y="135.3">J9</text>
<text x="115.7" y="133.7">171</text>
<text x="115.7" y="135.7">172</text>
<text x="115.7" y="137.8">175</text>
<text x="28.9" y="138.1">G1</text>
<text x="28.9" y="140.6">G9</text>
<text x="29" y="142.9">J2</text>
<text x="72.1" y="142.9">R1</text>
<text x="72.2" y="140.4">L9</text>
<text x="115.7" y="139.8">176</text>
<text x="115.7" y="141.8">180</text>
<text x="115.7" y="143.9">181</text>
<text x="29" y="145.4">J8</text>
<text x="72.2" y="145.4">T9</text>
<text x="115.7" y="145.9">184</text>
<text x="115.7" y="147.9">185</text>
<text x="115.7" y="150">188</text>
<text x="29" y="153.8">A2</text>
<text x="72.1" y="154.8">B2</text>
<text x="115.7" y="152">189</text>
<text x="115.7" y="154">192</text>
<text x="28.9" y="158.4">C9</text>
<text x="28.9" y="160.7">D2</text>
<text x="29" y="156.1">A8</text>
<text x="72.1" y="162">G8</text>
<text x="72.1" y="157.1">E1</text>
<text x="72.1" y="159.4">E9</text>
<text x="115.7" y="156.1">193</text>
<text x="115.7" y="158.1">196</text>
<text x="115.7" y="160.1">197</text>
<text x="28.9" y="163">D8</text>
<text x="29" y="165.3">E3</text>
<text x="29" y="167.5">E8</text>
<text x="72.1" y="164.2">K1</text>
<text x="72.1" y="166.8">K9</text>
<text x="115.7" y="162.2">201</text>
<text x="115.7" y="164.2">202</text>
<text x="115.7" y="166.2">205</text>
<text x="136" y="166.5">230</text>
<text x="28.9" y="172.1">H1</text>
<text x="29" y="169.8">F1</text>
<text x="72" y="169.3">M9</text>
<text x="72" y="171.9">N1</text>
<text x="115.7" y="168.2">206</text>
<text x="115.7" y="170.3">209</text>
<text x="115.7" y="172.3">210</text>
<text x="136" y="168.5">231</text>
<text x="136" y="170.5">234</text>
<text x="136" y="172.6">235</text>
<text x="28.9" y="174.4">H9</text>
<text x="72.2" y="174.4">T1</text>
<text x="115.7" y="174.3">213</text>
<text x="115.7" y="176.4">214</text>
<text x="115.7" y="178.4">217</text>
<text x="136" y="174.6">238</text>
<text x="136" y="176.6">239</text>
<text x="136" y="178.7">243</text>
<text x="29" y="180.2">F9</text>
<text x="72.2" y="180.2">T7</text>
<text x="115.7" y="180.4">218</text>
<text x="115.7" y="182.5">222</text>
<text x="115.7" y="184.5">223</text>
<text x="136" y="180.7">244</text>
<text x="136" y="182.7">247</text>
<text x="136" y="184.8">248</text>
<text x="115.7" y="186.5">226</text>
<text x="115.7" y="188.6">227</text>
<text x="136" y="186.8">251</text>
<text x="136" y="188.8">252</text>
</g>
<g font-size="1.8" fill="#006464">
<text x="32.1" y="23.2">VPP_1</text>
<text x="49.3" y="20.2">U1A</text>
<text x="62.1" y="23.2">VREFCA</text>
<text x="73" y="18.4">VEE</text>
<text x="126" y="21.7">J1A</text>
<text x="137.8" y="20.3">+1V2</text>
<text x="161.8" y="19.7">+2V5</text>
<text x="173.4" y="19">RN1</text>
<text x="32.1" y="25.5">VPP_2</text>
<text x="121.1" y="25.1">1</text>
<text x="121.1" y="27.1">2</text>
<text x="121.1" y="29.1">5</text>
<text x="130.6" y="25.1">111</text>
<text x="130.6" y="27.1">112</text>
<text x="130.6" y="29.1">117</text>
<text x="32.1" y="32.1">VDDQ_1</text>
<text x="32.1" y="34.4">VDDQ_2</text>
<text x="63.2" y="30.8">VDD_1</text>
<text x="63.2" y="33.4">VDD_2</text>
<text x="63.2" y="35.9">VDD_3</text>
<text x="121.1" y="35.2">10</text>
<text x="121.1" y="31.2">6</text>
<text x="121.1" y="33.2">9</text>
<text x="130.6" y="31.2">118</text>
<text x="130.6" y="33.2">123</text>
<text x="130.6" y="35.2">124</text>
<text x="32.1" y="36.7">VDDQ_3</text>
<text x="32.1" y="39">VDDQ_4</text>
<text x="32.1" y="41.5">VDDQ_5</text>
<text x="63.2" y="38.7">VDD_4</text>
<text x="63.2" y="41.2">VDD_5</text>
<text x="121.1" y="37.2">14</text>
<text x="121.1" y="39.3">15</text>
<text x="121.1" y="41.3">18</text>
<text x="130.6" y="37.2">129</text>
<text x="130.6" y="39.3">130</text>
<text x="130.6" y="41.3">135</text>
<text x="193.1" y="38.7">C11</text>
<text x="199.6" y="41.1">C12 C13 C14</text>
<text x="199.6" y="41.1">C12</text>
<text x="213.9" y="41.1">C15</text>
<text x="32.1" y="44">VDDQ_6</text>
<text x="32.1" y="46.6">VDDQ_7</text>
<text x="63.2" y="43.8">VDD_6</text>
<text x="63.2" y="46.3">VDD_7</text>
<text x="121.1" y="43.3">19</text>
<text x="121.1" y="45.4">22</text>
<text x="121.1" y="47.4">23</text>
<text x="130.6" y="43.3">136</text>
<text x="130.6" y="45.4">141</text>
<text x="130.6" y="47.4">142</text>
<text x="32.1" y="49.1">VDDQ_8</text>
<text x="32.1" y="51.4">VDDQ_9</text>
<text x="32.1" y="53.9">VDDQ_10</text>
<text x="62" y="53.9">VDD_10</text>
<text x="63.2" y="48.9">VDD_8</text>
<text x="63.2" y="51.4">VDD_9</text>
<text x="121.1" y="49.4">26</text>
<text x="121.1" y="51.5">27</text>
<text x="121.1" y="53.5">30</text>
<text x="130.6" y="49.4">147</text>
<text x="130.6" y="51.5">148</text>
<text x="130.6" y="53.5">153</text>
<text x="121.1" y="55.5">31</text>
<text x="121.1" y="57.6">35</text>
<text x="121.1" y="59.6">36</text>
<text x="130.6" y="55.5">154</text>
<text x="130.6" y="57.6">159</text>
<text x="130.6" y="59.6">160</text>
<text x="190.6" y="57.1">+VSW</text>
<text x="202.8" y="56.2">RN2</text>
<text x="214.5" y="56.6">VEE</text>
<text x="32.1" y="62.3">VSSQ_1</text>
<text x="32.1" y="64.6">VSSQ_2</text>
<text x="63.4" y="63.3">VSS_1</text>
<text x="63.4" y="65.6">VSS_2</text>
<text x="121.1" y="61.6">39</text>
<text x="121.1" y="63.7">40</text>
<text x="121.1" y="65.7">43</text>
<text x="130.6" y="61.6">163</text>
<text x="130.6" y="65.7">255</text>
<text x="141" y="63.2">+2V5</text>
<text x="32.1" y="66.9">VSSQ_3</text>
<text x="32.1" y="69.2">VSSQ_4</text>
<text x="32.1" y="71.5">VSSQ_5</text>
<text x="63.4" y="67.9">VSS_3</text>
<text x="63.4" y="70.4">VSS_4</text>
<text x="121.1" y="67.7">44</text>
<text x="121.1" y="69.8">47</text>
<text x="121.1" y="71.8">48</text>
<text x="130.6" y="67.7">257</text>
<text x="130.6" y="69.8">259</text>
<text x="222.3" y="68.5">VEE</text>
<text x="32.1" y="73.7">VSSQ_6</text>
<text x="32.1" y="76">VSSQ_7</text>
<text x="63.4" y="72.7">VSS_5</text>
<text x="63.4" y="75.3">VSS_6</text>
<text x="63.4" y="77.8">VSS_7</text>
<text x="121.1" y="73.8">51</text>
<text x="121.1" y="75.9">52</text>
<text x="121.1" y="77.9">56</text>
<text x="130.6" y="77.6">164</text>
<text x="137.7" y="73.4">+VSW</text>
<text x="219.4" y="76.6">C16</text>
<text x="32.1" y="78.3">VSSQ_8</text>
<text x="32.1" y="80.6">VSSQ_9</text>
<text x="32.1" y="82.9">VSSQ_10</text>
<text x="63.4" y="80.4">VSS_8</text>
<text x="63.4" y="82.9">VSS_9</text>
<text x="121.1" y="79.9">57</text>
<text x="121.1" y="82">60</text>
<text x="121.1" y="84">61</text>
<text x="225.8" y="79">C17 C18 C19</text>
<text x="225.8" y="79">C17</text>
<text x="240.1" y="79">C20</text>
<text x="32.1" y="88.7">ZQ</text>
<text x="62.7" y="88.7">NF/NC</text>
<text x="121.1" y="86">64</text>
<text x="121.1" y="88">65</text>
<text x="17.7" y="90.8">C23</text>
<text x="28.6" y="93.8">R1</text>
<text x="121.1" y="90.1">68</text>
<text x="121.1" y="92.1">69</text>
<text x="121.1" y="94.1">72</text>
<text x="130.6" y="94.1">258</text>
<text x="121.1" y="96.2">73</text>
<text x="121.1" y="98.2">77</text>
<text x="121.1" y="100.2">78</text>
<text x="167.9" y="96.9">+1V2</text>
<text x="179.9" y="96.5">RN3</text>
<text x="205.5" y="97.4">+1V2</text>
<text x="217.6" y="97.1">RN4</text>
<text x="121.1" y="102.3">81</text>
<text x="121.1" y="104.3">82</text>
<text x="121.1" y="106.3">85</text>
<text x="49.9" y="112.4">U2A</text>
<text x="74.2" y="111">VEE</text>
<text x="121.1" y="108.4">86</text>
<text x="121.1" y="110.4">89</text>
<text x="121.1" y="112.4">90</text>
<text x="33.2" y="115.8">VPP_1</text>
<text x="33.2" y="118.1">VPP_2</text>
<text x="63.3" y="115.8">VREFCA</text>
<text x="121.1" y="114.5">93</text>
<text x="121.1" y="116.5">94</text>
<text x="121.1" y="118.5">98</text>
<text x="237" y="117.3">C1</text>
<text x="33.2" y="124.7">VDDQ_1</text>
<text x="64.4" y="123.4">VDD_1</text>
<text x="64.4" y="125.9">VDD_2</text>
<text x="121.1" y="122.6">102</text>
<text x="121.1" y="124.6">103</text>
<text x="121.1" y="120.6">99</text>
<text x="243.2" y="120.9">C2</text>
<text x="247.1" y="120.9">C3</text>
<text x="250.6" y="120.9">C4</text>
<text x="254.4" y="120.9">C5</text>
<text x="258.6" y="120.8">C6</text>
<text x="262.4" y="120.9">C7</text>
<text x="266.4" y="120.8">C8</text>
<text x="270.2" y="120.9">C9</text>
<text x="274.1" y="120.8">C10</text>
<text x="33.2" y="127">VDDQ_2</text>
<text x="33.2" y="129.2">VDDQ_3</text>
<text x="33.2" y="131.5">VDDQ_4</text>
<text x="64.4" y="128.5">VDD_3</text>
<text x="64.4" y="131.3">VDD_4</text>
<text x="121.1" y="126.7">106</text>
<text x="121.1" y="128.7">107</text>
<text x="121.1" y="130.7">167</text>
<text x="33.2" y="134.1">VDDQ_5</text>
<text x="33.2" y="136.6">VDDQ_6</text>
<text x="64.4" y="133.8">VDD_5</text>
<text x="64.4" y="136.4">VDD_6</text>
<text x="121.1" y="132.8">168</text>
<text x="121.1" y="134.8">171</text>
<text x="121.1" y="136.8">172</text>
<text x="33.2" y="139.2">VDDQ_7</text>
<text x="33.2" y="141.7">VDDQ_8</text>
<text x="33.2" y="144">VDDQ_9</text>
<text x="64.4" y="138.9">VDD_7</text>
<text x="64.4" y="141.4">VDD_8</text>
<text x="64.4" y="144">VDD_9</text>
<text x="121.1" y="138.8">175</text>
<text x="121.1" y="140.9">176</text>
<text x="121.1" y="142.9">180</text>
<text x="33.2" y="146.5">VDDQ_10</text>
<text x="63.2" y="146.5">VDD_10</text>
<text x="121.1" y="144.9">181</text>
<text x="121.1" y="147">184</text>
<text x="121.1" y="149">185</text>
<text x="33.2" y="154.9">VSSQ_1</text>
<text x="64.5" y="155.9">VSS_1</text>
<text x="121.1" y="151">188</text>
<text x="121.1" y="153.1">189</text>
<text x="121.1" y="155.1">192</text>
<text x="33.2" y="157.2">VSSQ_2</text>
<text x="33.2" y="159.5">VSSQ_3</text>
<text x="33.2" y="161.8">VSSQ_4</text>
<text x="64.5" y="158.2">VSS_2</text>
<text x="64.5" y="160.5">VSS_3</text>
<text x="121.1" y="157.1">193</text>
<text x="121.1" y="159.2">196</text>
<text x="121.1" y="161.2">197</text>
<text x="33.2" y="164">VSSQ_5</text>
<text x="33.2" y="166.3">VSSQ_6</text>
<text x="64.5" y="163">VSS_4</text>
<text x="64.5" y="165.3">VSS_5</text>
<text x="64.5" y="167.9">VSS_6</text>
<text x="121.1" y="163.2">201</text>
<text x="121.1" y="165.3">202</text>
<text x="121.1" y="167.3">205</text>
<text x="130.6" y="167.6">230</text>
<text x="33.2" y="168.6">VSSQ_7</text>
<text x="33.2" y="170.9">VSSQ_8</text>
<text x="33.2" y="173.2">VSSQ_9</text>
<text x="64.5" y="170.4">VSS_7</text>
<text x="64.5" y="172.9">VSS_8</text>
<text x="121.1" y="169.3">206</text>
<text x="121.1" y="171.4">209</text>
<text x="121.1" y="173.4">210</text>
<text x="130.6" y="169.6">231</text>
<text x="130.6" y="171.6">234</text>
<text x="130.6" y="173.6">235</text>
<text x="33.2" y="175.5">VSSQ_10</text>
<text x="64.5" y="175.5">VSS_9</text>
<text x="121.1" y="175.4">213</text>
<text x="121.1" y="177.5">214</text>
<text x="121.1" y="179.5">217</text>
<text x="130.6" y="175.7">238</text>
<text x="130.6" y="177.7">239</text>
<text x="130.6" y="179.7">243</text>
<text x="18.9" y="183.4">C21</text>
<text x="33.2" y="181.3">ZQ</text>
<text x="63.9" y="181.3">NF/NC</text>
<text x="121.1" y="181.5">218</text>
<text x="121.1" y="183.6">222</text>
<text x="121.1" y="185.6">223</text>
<text x="130.6" y="181.8">244</text>
<text x="130.6" y="183.8">247</text>
<text x="130.6" y="185.8">248</text>
<text x="29.8" y="186.4">R2</text>
<text x="121.1" y="187.6">226</text>
<text x="121.1" y="189.6">227</text>
<text x="130.6" y="187.9">251</text>
<text x="130.6" y="189.9">252</text>
</g>
<text font-size="1.8" fill="#0000c2" x="187.6" y="190.3">PWR pins_1</text>
</svg>
